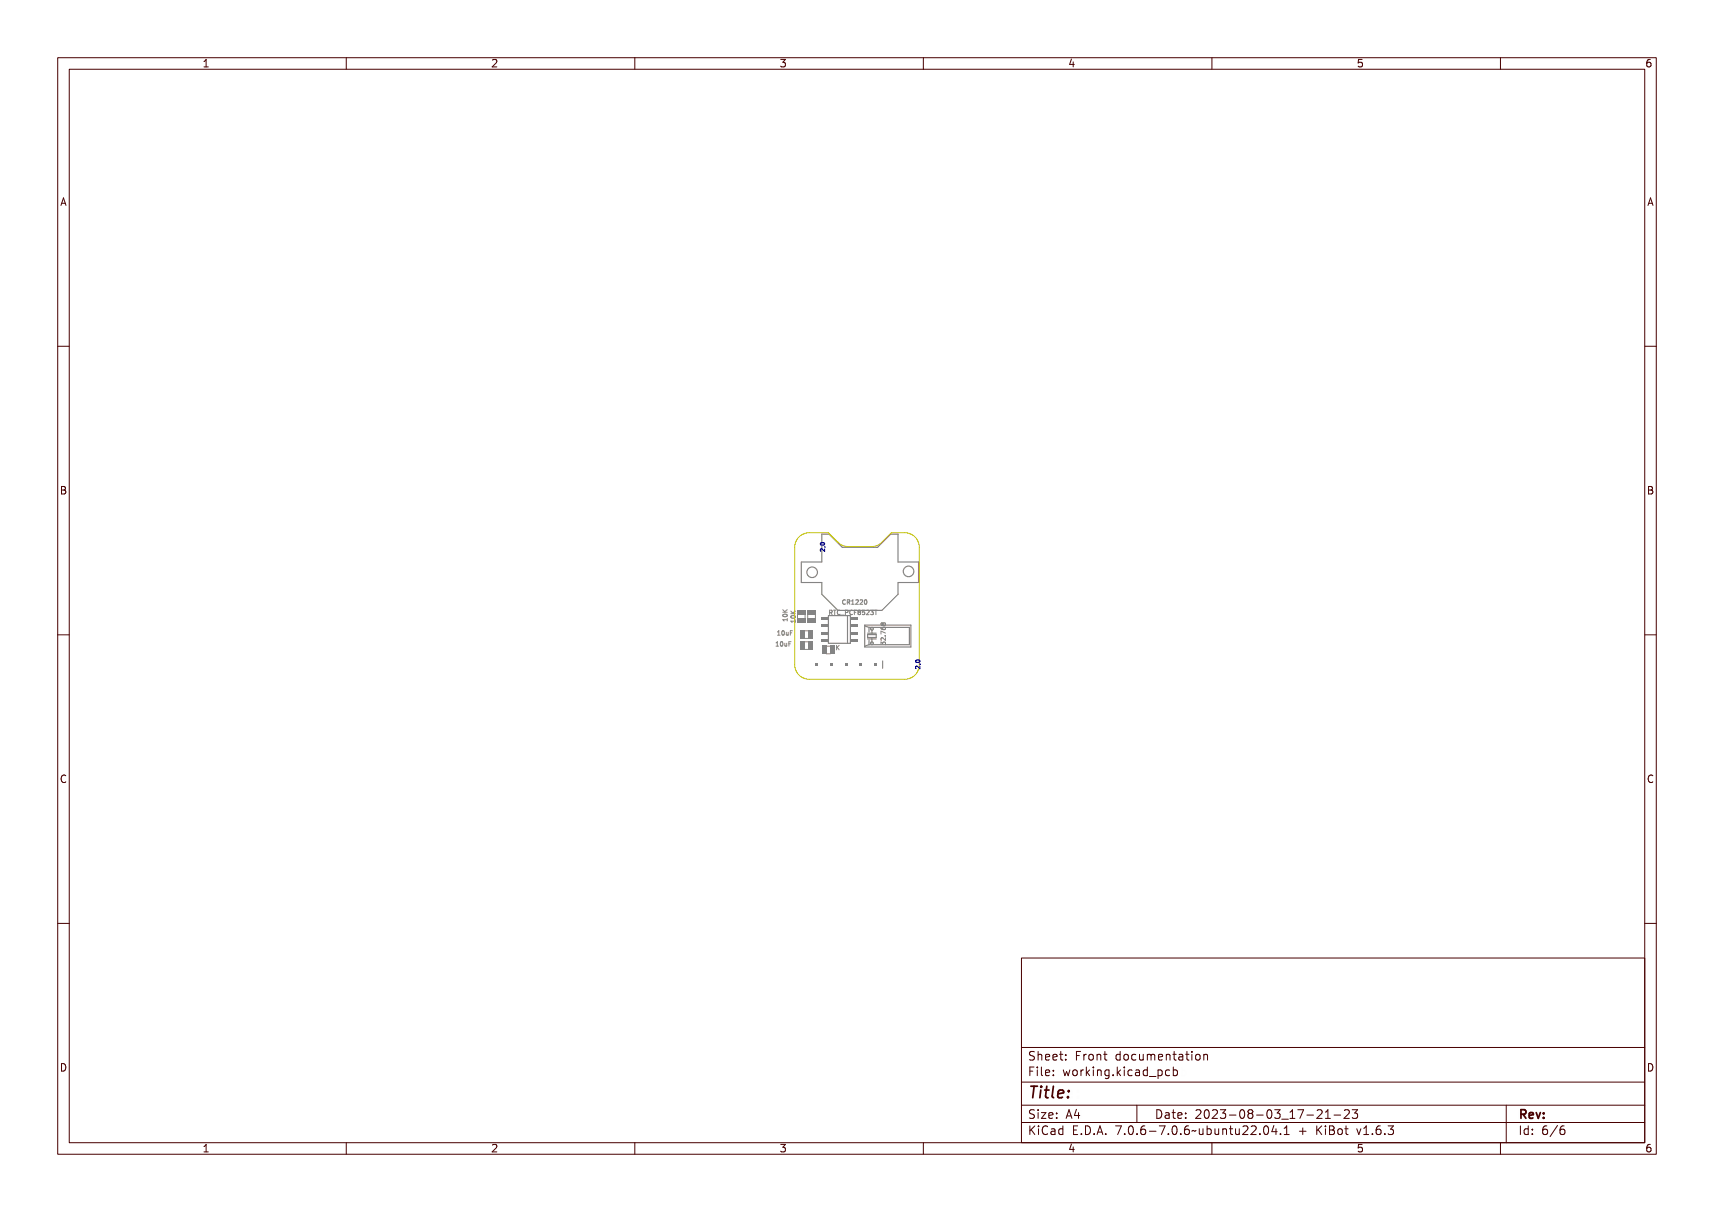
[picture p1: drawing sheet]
<svg xmlns="http://www.w3.org/2000/svg" width="297mm" height="210mm" viewBox="0 0 297 210" stroke-linecap="round" stroke-linejoin="round" font-family="sans-serif">
<g fill="none" stroke="#848484" stroke-width=".17">
<path d="M134.8 111.3l.3-.1v.7l.2 .1h-.5l.2-.1v-.6l-.2 .1zM135.1 109.4l.3-.1v.7l.1 .1h-.4l.2-.1v-.6l-.2 .1zM135.5 111.3v-.1a.37 .37 0 0 1 .4 .4 .37 .37 0 0 1-.4 .4l-.1-.2zM135.6 111.3a.31 .31 0 0 1 .2 .3 .31 .31 0 0 1-.2 .3zM135.7 107.4h.7v-.2v.4v-.1h-.6v.1h-.1zM135.7 105.9l.3 .3 .4-.3v.1l-.3 .3 .3 .1v.1h-.7v-.1h.3zM135.7 109.4l.1-.1a.37 .37 0 0 1 .3 .4 .37 .37 0 0 1-.3 .4l-.1-.2zM135.8 106.7l.4-.1 .2 .1a.37 .37 0 0 1-.3 .4 .37 .37 0 0 1-.4-.4zM135.8 106.8a.34 .34 0 0 1 .6 .1 .34 .34 0 0 1-.6-.1zM135.8 109.4a.31 .31 0 0 1 .2 .3 .31 .31 0 0 1-.2 .3zM136.1 111.4l.2 .5 .2-.5v.6l-.1-.1a.18 .18 0 0 1-.2 .1 .18 .18 0 0 1-.1-.2zM136.3 109.5h.1l.1 .5 .2-.5v.6l-.1-.1a.18 .18 0 0 1-.2 .1 .18 .18 0 0 1-.1-.2z"/>
<path d="M136.7 111.2h.4l-.3 .1v.2h.3l-.3 .1v.4h-.1zM136.9 109.3h.5l-.4 .1v.2h.4l-.4 .1v.4h-.1zM137.1 107.6h.7v-.1v.4v-.2h-.6v.2h-.1zM137.1 106.2l.3 .3 .4-.3v.1l-.3 .2 .3 .1v.1h-.7v-.1h.3zM137.2 106.9h.4l.2 .1a.37 .37 0 0 1-.3 .3 .37 .37 0 0 1-.4-.3zM137.2 107a.34 .34 0 0 1 .6 .2 .34 .34 0 0 1-.6-.2zM143.2 113.3h.7M143.2 112h.7M143.6 105.8h.2a.21 .21 0 0 1 .3 .1 .21 .21 0 0 1-.2 .3l.3 .3-.4-.3h-.1v.3h-.1zM143.7 105.9h.1a.14 .14 0 0 1 .2 .1 .14 .14 0 0 1-.2 .1h-.1zM144.2 105.8h.6l-.3 .1v.6h-.1v-.6zM144.9 105.9l.3-.1 .1 .1a.26 .26 0 0 0-.3 .3 .26 .26 0 0 0 .3 .2v.1a.38 .38 0 0 1-.5-.1 .38 .38 0 0 1 .1-.5z"/>
<path d="M145.4 106.7l.6 .1zM146 104.1l.3-.1 .1 .1a.26 .26 0 0 0-.4 .3 .26 .26 0 0 0 .4 .2v.1a.38 .38 0 0 1-.5-.1 .38 .38 0 0 1 .1-.5zM146.1 105.8h.3a.24 .24 0 0 1 .2 .3 .24 .24 0 0 1-.4 .1v.3h-.1zM146.2 105.9h.2a.14 .14 0 0 1 .1 .1 .14 .14 0 0 1-.1 .1h-.2zM146.5 104h.2a.21 .21 0 0 1 .3 .1 .21 .21 0 0 1-.2 .3l.3 .3-.4-.3h-.1v.3h-.1zM146.6 104.1h.1a.14 .14 0 0 1 .2 .1 .14 .14 0 0 1-.2 .1h-.1zM146.8 105.9l.3-.1 .1 .1a.26 .26 0 0 0-.4 .3 .26 .26 0 0 0 .4 .2v.1a.38 .38 0 0 1-.5-.1 .38 .38 0 0 1 .1-.5zM147.2 104h.3v.6l.1 .1h-.4l.2-.1v-.5h-.2zM147.4 105.8h.4l-.3 .1v.2h.3l-.3 .1v.3h-.1zM147.8 104a.29 .29 0 0 1 .4 .2 .29 .29 0 0 1-.2 .3l-.1 .1 .3 .1h-.4l.3-.5-.1-.1h-.2zM148.1 105.8a.21 .21 0 0 1 .3 0 .21 .21 0 0 1-.1 .3 .22 .22 0 0 1 .1 .4 .22 .22 0 0 1-.4 0 .22 .22 0 0 1 .1-.4l-.1-.1zM148.4 104h.1a.29 .29 0 0 1 .4 .2 .29 .29 0 0 1-.3 .3l-.1 .1 .4 .1h-.5l.4-.5-.1-.1h-.3z"/>
<path d="M148.6 105.8h.4l-.3 .1v.1a.25 .25 0 0 1 .3 .2 .25 .25 0 0 1-.1 .3 .25 .25 0 0 1-.3-.1 .2 .2 0 0 0 .3 .1 .2 .2 0 0 0 0-.3 .2 .2 0 0 0-.3 0zM149.1 104.1l.1-.1a.37 .37 0 0 1 .3 .4 .37 .37 0 0 1-.3 .3l-.2-.2zM149.2 104.1a.31 .31 0 0 1 .2 .3 .31 .31 0 0 1-.2 .2zM149.2 105.8h.1a.29 .29 0 0 1 .4 .2 .29 .29 0 0 1-.3 .3l-.1 .1 .4 .1h-.5l.4-.5-.1-.1h-.3zM149.9 104l.1-.1a.38 .38 0 0 1 .2 .4 .38 .38 0 0 1-.3 .4v-.1M149.9 105.8a.21 .21 0 0 1 .3 0 .21 .21 0 0 1 0 .3 .23 .23 0 0 1 0 .4 .23 .23 0 0 1-.4-.1l.1 .1a.18 .18 0 0 0 .3-.2 .17 .17 0 0 0-.2-.1v-.1a.16 .16 0 0 0 .2-.1 .16 .16 0 0 0-.1-.2 .16 .16 0 0 0-.2 .1zM150.4 105.8h.6l-.2 .1v.6h-.1v-.6zM151.6 105.7h.4M151.8 105.7v.8M152.7 109.4l.8 .3v.1l-.7-.2-.1 .3zM152.7 108.9h.1a.22 .22 0 0 0 0 .2 .22 .22 0 0 0 .3 .1 .25 .25 0 0 1 0-.4 .25 .25 0 0 1 .4 .2 .25 .25 0 0 1-.2 .3 .35 .35 0 0 1-.5 0 .35 .35 0 0 1-.1-.4zM152.7 108.3l.2-.1 .2 .1a.22 .22 0 0 1 .3 0 .22 .22 0 0 1 0 .3 .22 .22 0 0 1-.3-.1 .21 .21 0 0 1-.4 .1 .21 .21 0 0 1 0-.3z"/>
<path d="M152.7 111.4l.3-.1 .1 .2a.23 .23 0 0 1 .3-.1 .23 .23 0 0 1-.1 .4l.1-.1a.17 .17 0 0 0-.1-.3 .18 .18 0 0 0-.2 .3h-.1a.16 .16 0 0 0-.1-.2 .16 .16 0 0 0-.2 .1 .16 .16 0 0 0 .1 .2l-.1-.1zM152.7 110.8l.3-.1 .4 .4 .1-.4v.5l-.6-.4-.1 .1v.3h-.1zM153.3 110.2h.2v.2h-.2z"/>
<circle cx="135.6" cy="111.6" r=".07"/>
<circle cx="135.9" cy="109.7" r=".07"/>
<circle cx="136.1" cy="106.8" r=".07"/>
<circle cx="137.5" cy="107.1" r=".07"/>
<circle cx="148.2" cy="106" r=".13"/>
<circle cx="148.2" cy="106.3" r=".15"/>
<circle cx="149.3" cy="104.4" r=".07"/>
<circle cx="152.9" cy="108.4" r=".13"/>
<circle cx="153.2" cy="109" r=".17"/>
<circle cx="153.3" cy="108.4" r=".15"/>
</g>
<g fill="#848484">
<path d="M143.9 111.9h.7v1.4h-.7z" fill-rule="evenodd"/>
<path d="M142.4 111.9h.8v1.4h-.8z" fill-rule="evenodd"/>
</g>
<path d="M139.4 112.5h.7M139.4 111.2h.7" fill="none" stroke="#848484" stroke-width=".17"/>
<g fill="#848484">
<path d="M140.1 111.1h.7v1.5h-.7z" fill-rule="evenodd"/>
<path d="M138.6 111.1h.8v1.5h-.8z" fill-rule="evenodd"/>
</g>
<path d="M139.5 106.4v.8" fill="none" stroke="#848484" stroke-width=".17"/>
<g fill="#848484">
<path d="M138.1 105.7h1.5v.7h-1.5z" fill-rule="evenodd"/>
<path d="M138.1 107.1h1.5v.8h-1.5z" fill-rule="evenodd"/>
</g>
<g fill="none" stroke="#848484" stroke-width=".2">
<path d="M147.4 106.7v4.8h-3.8v-4.8h3.3v4.8M149.8 108.3h8v3.8h-8zM149.8 108.5l.8 .2M150.3 109.7h1.5M150.3 110h1.5v.5h-1.5zM150.3 110.7h1.5M150.6 111.7l-.8 .3M150.6 108.7v.8M150.6 111v.7M150.6 108.7h7v3h-7M151.1 109v.7M151.1 110.7v.8"/>
<circle cx="151.1" cy="109" r=".25"/>
<circle cx="151.1" cy="111.5" r=".25"/>
</g>
<g fill="#848484">
<path d="M142.4 110.7h1.1v.5h-1.1z" fill-rule="evenodd"/>
<path d="M147.5 110.7h1.1v.5h-1.1z" fill-rule="evenodd"/>
<path d="M142.4 109.5h1.1v.4h-1.1z" fill-rule="evenodd"/>
<path d="M147.5 109.5h1.1v.4h-1.1z" fill-rule="evenodd"/>
<path d="M142.4 108.2h1.1v.5h-1.1z" fill-rule="evenodd"/>
<path d="M147.5 108.2h1.1v.5h-1.1z" fill-rule="evenodd"/>
<path d="M142.4 106.9h1.1v.5h-1.1z" fill-rule="evenodd"/>
<path d="M147.5 106.9h1.1v.5h-1.1z" fill-rule="evenodd"/>
</g>
<g fill="none" stroke="#848484" stroke-width=".2">
<path d="M142.4 92.6h1.3l2.3 2.2h6.1l2.2-2.2h1.3v4.8h3.6v3.5h-3.6v2.1l-2.8 2.8h-7.6l-2.8-2.8v-2.1h-3.6v-3.5h3.6z"/>
<circle cx="140.7" cy="99.2" r=".92"/>
<circle cx="157.4" cy="99" r=".92"/>
</g>
<path d="M139.4 110.6h.7M139.4 109.3h.7" fill="none" stroke="#848484" stroke-width=".17"/>
<g fill="#848484">
<path d="M140.1 109.2h.7v1.5h-.7z" fill-rule="evenodd"/>
<path d="M138.6 109.2h.8v1.5h-.8z" fill-rule="evenodd"/>
</g>
<path d="M140 106.4v.8M141.3 106.4v.7" fill="none" stroke="#848484" stroke-width=".17"/>
<g fill="#848484">
<path d="M139.9 107.1h1.5v.8h-1.5z" fill-rule="evenodd"/>
<path d="M139.9 105.7h1.5v.7h-1.5z" fill-rule="evenodd"/>
</g>
<path d="M152.9 114.5v1.3" fill="none" stroke="#848484" stroke-width=".2"/>
<g fill="#848484">
<path d="M151.4 114.9h.5v.5h-.5z" fill-rule="evenodd"/>
<path d="M148.9 114.9h.5v.5h-.5z" fill-rule="evenodd"/>
<path d="M146.3 114.9h.6v.5h-.6z" fill-rule="evenodd"/>
<path d="M143.8 114.9h.5v.5h-.5z" fill-rule="evenodd"/>
<path d="M141.3 114.9h.5v.5h-.5z" fill-rule="evenodd"/>
</g>
<path d="M138.7 92.9l1-.5 .5-.1h3.3l2 1.9 .7 .4 .8 .1h4l.8-.1 .7-.4 2-1.9h2.3a2.54 2.54 0 0 1 2.5 2.5v20.4a2.54 2.54 0 0 1-2.5 2.5h-16.6a2.54 2.54 0 0 1-2.5-2.5v-20.4a2.54 2.54 0 0 1 1-1.9z" fill="none" stroke="#c2c200" stroke-width=".17"/>
<g fill="none" stroke="#000084" stroke-width=".17">
<path d="M142.2 94.1a.37 .37 0 0 1 .4-.1 .37 .37 0 0 1 .3 .4 .36 .36 0 0 1-.5 .1 .36 .36 0 0 1-.2-.4zM142.3 95.3l.2-.1 .4 .3 .1-.3v.4l-.5-.3-.2 .1 .1 .2h-.1zM142.3 94h.5l.2 .1a.35 .35 0 0 1-.4 .3 .35 .35 0 0 1-.3-.3zM142.3 94.2a.27 .27 0 0 1 .4-.2 .27 .27 0 0 1 .1 .3h-.4zM142.8 94.7l.3 .2h-.3zM142.9 94.7l.1 .1M142.9 95.1v.5l-.5-.5-.3 .1 .1 .3M158.7 114.5a.36 .36 0 0 1 .4-.2 .36 .36 0 0 1 .3 .4 .36 .36 0 0 1-.5 .1 .36 .36 0 0 1-.2-.3zM158.8 115.6l.3-.1 .3 .4 .1-.4v.5l-.5-.4-.2 .1 .1 .3h-.1zM158.9 114.4l.4-.1 .2 .1a.35 .35 0 0 1-.4 .4 .35 .35 0 0 1-.3-.4zM158.9 114.5a.27 .27 0 0 1 .3-.1 .27 .27 0 0 1 .2 .2h-.5zM159.3 115.1l.3 .1h-.3z"/>
<path d="M159.4 115.1h.1M159.4 115.4v.5l-.5-.5-.2 .2v.2"/>
<circle cx="142.6" cy="94.2" r=".06"/>
<circle cx="159.1" cy="114.5" r=".06"/>
</g>
<g fill="none" stroke="#480000" stroke-width=".17">
<path d="M10 10h277v190h-277zM12 12h273v186h-273zM60 10v2M110 10v2M160 10v2M210 10v2M260 10v2M10 60h2M285 60h2M10 110h2M285 110h2M10 160h2"/>
<path d="M285 160h2M177 166h108v32h-108zM60 198v2M110 198v2M160 198v2M177 181.5h108M177 187.5h108M177 191.5h108M177 194.5h108M178.1 195.2h.2v.6l.6-.6h.3l-.6 .6 .6 .8h-.2l-.5-.7-.2 .2v.5h-.2zM178.2 185h.9v.2h-.7v.4h.6v.2h-.6v.7h-.2zM178.3 182.4l.5-.1h.2v.2a.31 .31 0 0 0-.5-.1 .31 .31 0 0 0 0 .5 .5 .5 0 0 1 .6 .6 .5 .5 0 0 1-.8 .2l-.1-.2a.34 .34 0 0 0 .4 .1 .34 .34 0 0 0 .1-.5 .47 .47 0 0 1-.5-.2 .47 .47 0 0 1 .1-.5z"/>
<path d="M178.3 192.5l.5-.1h.2v.2a.31 .31 0 0 0-.5-.1 .31 .31 0 0 0 0 .5 .5 .5 0 0 1 .6 .6 .5 .5 0 0 1-.8 .2l-.1-.2a.34 .34 0 0 0 .4 .1 .34 .34 0 0 0 .1-.5 .47 .47 0 0 1-.5-.2 .47 .47 0 0 1 .1-.5zM179.4 182.2h.2v.6a.35 .35 0 0 1 .4-.1 .35 .35 0 0 1 .2 .4v.6h-.2v-.8h-.4v.8h-.2zM179.5 185.4h.4v.9h.4v.2h-.9v-.2h.3v-.8h-.2zM179.5 192.8h.4v.9h.4v.1h-.9v-.1h.3v-.8h-.2zM179.5 195.6h.4v.9h.4v.1h-.9v-.1h.3v-.8h-.2zM179.7 184.9h.2v.3h-.2zM179.7 192.3h.2v.3h-.2zM179.7 195.1h.2v.3h-.2zM180.6 184.9h.4v1.3l.4 .1v.2l-.5-.2v-1.2h-.3zM180.6 192.8h.8v.1l-.6 .8h.6v.1h-.8v-.1l.6-.8h-.6zM180.7 182.8a.49 .49 0 0 1 .6-.1 .49 .49 0 0 1 .2 .5h-.8a.42 .42 0 0 0 .3 .4 .42 .42 0 0 0 .4-.1v.2a.6 .6 0 0 1-.8-.1 .6 .6 0 0 1 .1-.8zM180.7 195.4l.5-.2h.3v.2a.43 .43 0 0 0-.6 0 .43 .43 0 0 0-.2 .5 .43 .43 0 0 0 .2 .5 .43 .43 0 0 0 .6 0v.2a.66 .66 0 0 1-.8-.1 .66 .66 0 0 1-.1-.8z"/>
<path d="M180.8 182.9l.4-.1 .1 .3h-.6zM181.8 195.6h.2a.45 .45 0 0 1 .5 0 .45 .45 0 0 1 .1 .4v.6h-.1v-.1a.38 .38 0 0 1-.5 .2 .38 .38 0 0 1-.2-.5 .38 .38 0 0 1 .4-.2h.3a.35 .35 0 0 0-.3-.4 .35 .35 0 0 0-.4 .2zM181.9 182.8a.49 .49 0 0 1 .6-.1 .49 .49 0 0 1 .2 .5h-.8a.42 .42 0 0 0 .3 .4 .42 .42 0 0 0 .5-.1v.2a.6 .6 0 0 1-.9-.1 .6 .6 0 0 1 .1-.8zM181.9 185.5a.49 .49 0 0 1 .6-.1 .49 .49 0 0 1 .2 .5h-.8a.42 .42 0 0 0 .3 .4 .42 .42 0 0 0 .5-.1v.2a.6 .6 0 0 1-.9-.1 .6 .6 0 0 1 .1-.8zM181.9 192.9a.49 .49 0 0 1 .6-.1 .49 .49 0 0 1 .2 .5h-.8a.42 .42 0 0 0 .3 .4 .42 .42 0 0 0 .5-.1v.2a.6 .6 0 0 1-.9-.1 .6 .6 0 0 1 .1-.8zM182 196.2l.5-.1a.31 .31 0 0 1-.2 .4 .31 .31 0 0 1-.4-.1zM182 182.9l.4-.1 .1 .3h-.6zM182 185.6l.4-.1 .1 .3h-.6zM182 193l.4-.1 .1 .3h-.6zM183 195.7l.4-.2 .2 .2v-.6h.2v1.5h-.2v-.1a.42 .42 0 0 1-.5 .1 .42 .42 0 0 1-.2-.5zM183.2 195.8l.1-.1a.4 .4 0 0 1 .3 .4 .4 .4 0 0 1-.3 .4l-.2-.2zM183.2 182.3h.2v.4h.4v.1h-.4l.1 .8h.3v.1h-.2a.3 .3 0 0 1-.4-.3v-.6h-.3v-.1h.3z"/>
<path d="M183.3 185.4h.2v.3h-.2zM183.3 186.2h.2v.3h-.2zM183.3 192.8h.2v.3h-.2zM183.3 193.6h.2v.2h-.2zM184.5 182.7h.2v.3h-.2zM184.5 183.5h.2v.2h-.2zM185.2 185.4h.2l.2 .8 .1-.5h.2l.2 .5 .1-.8h.2l-.2 1.1h-.2l-.2-.7-.2 .7h-.1zM185.4 195.2h.9v.2h-.7v.4h.6v.2h-.6v.5h.7v.1h-.9zM185.7 192.4h.2l.5 1.4h-.2l-.1-.3h-.5l-.1 .3h-.2zM185.8 192.6l.2 .7h-.4zM186.6 182.3h.9v.2h-.7v.4h.6v.2h-.6v.6h-.2zM186.7 185.5a.52 .52 0 0 1 .8 .4 .52 .52 0 0 1-.8 .4l-.1-.4z"/>
<path d="M186.8 185.6l.1-.1a.39 .39 0 0 1 .4 .4 .39 .39 0 0 1-.4 .4l-.1-.2zM186.9 196.4h.2v.2h-.2zM187.1 192.4h.2v.9h.2v.2h-.2v.3h-.2v-.3h-.6v-.2zM187.1 192.6v.7h-.4zM187.8 195.2a.76 .76 0 0 1 .9 .7 .76 .76 0 0 1-.9 .7zM188 195.4a.57 .57 0 0 1 .5 .5 .57 .57 0 0 1-.5 .6zM188 182.7h.2v.2a.3 .3 0 0 1 .3-.3 .3 .3 0 0 1 .3 .3 .37 .37 0 0 0-.5-.1 .37 .37 0 0 0-.1 .4v.5h-.2zM188 185.4h.2v.2a.3 .3 0 0 1 .3-.3 .3 .3 0 0 1 .3 .3 .37 .37 0 0 0-.5-.1 .37 .37 0 0 0-.1 .4v.6h-.2zM189.1 184.9h.1v.9l.5-.4h.2l-.4 .4 .5 .7h-.2l-.4-.6-.2 .1v.5h-.1zM189.1 182.8a.52 .52 0 0 1 .8 .4 .52 .52 0 0 1-.8 .4l-.1-.4zM189.2 182.9l.1-.1a.39 .39 0 0 1 .4 .4 .39 .39 0 0 1-.4 .4l-.1-.2zM189.3 196.4h.3v.2h-.3z"/>
<path d="M190.2 182.7h.2v.1a.35 .35 0 0 1 .4-.1 .35 .35 0 0 1 .3 .4v.6h-.2l-.1-.8h-.3l-.1 .8h-.2zM190.3 185.4h.4v.9h.4v.2h-.9v-.2h.4v-.8h-.3zM190.5 195.2h.3l.4 1.4h-.2l-.1-.3h-.5l-.1 .3h-.2zM190.6 184.9h.1v.3h-.1zM190.6 195.4l.2 .7h-.4zM191.4 185.4h.2v.1a.35 .35 0 0 1 .4-.1 .35 .35 0 0 1 .3 .4v.7h-.2l-.1-.9h-.3l-.1 .9h-.2zM191.7 182.3h.1v.4h.4v.1h-.4l.1 .8h.3v.1h-.2a.3 .3 0 0 1-.3-.3v-.6h-.3v-.1h.3zM191.7 196.4h.3v.2h-.3zM192.7 185.5l.3-.2 .3 .2v-.1h.2v1a.53 .53 0 0 1-.8 .4v-.2a.36 .36 0 0 0 .4 .1 .36 .36 0 0 0 .2-.4l-.1 .1a.53 .53 0 0 1-.7-.3 .53 .53 0 0 1 .2-.6zM192.8 185.6l.1-.1a.39 .39 0 0 1 .4 .4 .39 .39 0 0 1-.4 .4l-.1-.2zM193.8 195.2h.9l-.5 1.4h-.2l.5-1.2h-.7zM193.9 182.8l.3-.2 .3 .2v-.6h.2v1.5h-.2v-.1a.42 .42 0 0 1-.6 .1 .42 .42 0 0 1-.1-.5z"/>
<path d="M194.1 182.8a.4 .4 0 0 1 .4 .4 .4 .4 0 0 1-.4 .4l-.2-.4zM194.1 186.2h.3v.3h-.3zM195.1 184.9h.2v.9l.4-.4h.3l-.5 .4 .5 .7h-.2l-.4-.6-.1 .1v.5h-.2zM195.1 182.8a.52 .52 0 0 1 .8 .4 .52 .52 0 0 1-.8 .4l-.1-.4zM195.2 182.9l.1-.1a.39 .39 0 0 1 .4 .4 .39 .39 0 0 1-.4 .4l-.1-.2zM195.3 196.4h.3v.2h-.3zM196.3 185.4h.5v.9h.3v.2h-.9v-.2h.4v-.8h-.3zM196.3 195.4a.5 .5 0 0 1 .7-.1 .5 .5 0 0 1 .1 .6 .52 .52 0 0 1-.4 .8 .52 .52 0 0 1-.5-.8zM196.4 182.8a.39 .39 0 0 1 .4-.2 .39 .39 0 0 1 .3 .3 .4 .4 0 0 0-.6 0 .4 .4 0 0 0 0 .6 .4 .4 0 0 0 .6 0 .41 .41 0 0 1-.4 .3 .41 .41 0 0 1-.4-.3v-.5zM196.5 195.4a.57 .57 0 0 1 .4 .9l-.3 .2a.86 .86 0 0 1-.1-1.1zM196.6 184.9h.2v.3h-.2zM197 191.5v3"/>
<path d="M197.4 182.7h.2v.8l.2 .1 .3-.2v-.7h.2v1h-.2v-.1a.35 .35 0 0 1-.4 .2 .35 .35 0 0 1-.3-.5zM197.6 185.5a.39 .39 0 0 1 .4-.2 .39 .39 0 0 1 .3 .3 .4 .4 0 0 0-.6 0 .4 .4 0 0 0 0 .6 .4 .4 0 0 0 .6 0 .41 .41 0 0 1-.4 .3 .41 .41 0 0 1-.4-.3v-.5zM197.7 196.4h.3v.2h-.3zM198.6 182.7h.1l.2-.1a.22 .22 0 0 0 .2 .2 .22 .22 0 0 0 .2-.2l.2 .3 .1 .8h-.2v-.8l-.1-.1-.2 .1v.8h-.1v-.8l-.2-.1-.1 .1v.8h-.1zM198.7 185.4h.1a.45 .45 0 0 1 .5 0 .45 .45 0 0 1 .2 .4v.7h-.2v-.2a.38 .38 0 0 1-.5 .2 .38 .38 0 0 1-.2-.5 .38 .38 0 0 1 .5-.2h.2a.35 .35 0 0 0-.3-.4 .35 .35 0 0 0-.3 .2zM198.7 195.4l.5-.2h.2v.2a.43 .43 0 0 0-.5 0 .43 .43 0 0 0-.1 .5 .48 .48 0 0 1 .7 0 .48 .48 0 0 1-.1 .7 .48 .48 0 0 1-.7-.1l-.1-.6zM198.8 186l.5-.1a.31 .31 0 0 1-.1 .4 .31 .31 0 0 1-.4-.1zM198.9 195.9a.29 .29 0 0 1 .4 .1 .29 .29 0 0 1-.1 .4 .29 .29 0 0 1-.4-.1zM199.9 185.5l.3-.2 .3 .2v-.6h.2v1.6h-.2v-.2a.42 .42 0 0 1-.5 .1 .42 .42 0 0 1-.2-.5zM199.9 182.8a.49 .49 0 0 1 .6-.1 .49 .49 0 0 1 .2 .5h-.7a.42 .42 0 0 0 .2 .4 .42 .42 0 0 0 .5-.1v.2a.6 .6 0 0 1-.8-.1 .6 .6 0 0 1 0-.8zM200 196h.5v.2h-.5zM200 185.6l.1-.1a.39 .39 0 0 1 .4 .4 .39 .39 0 0 1-.4 .4l-.1-.2z"/>
<path d="M200.1 182.9l.3-.1 .2 .3h-.6zM200.1 192.4a.76 .76 0 0 1 1 .7 .76 .76 0 0 1-1 .7zM200.3 192.6a.57 .57 0 0 1 .6 .5 .57 .57 0 0 1-.6 .6zM200.9 186.8l1.2 .1zM201 195.2h.9l-.5 1.4h-.2l.5-1.2h-.7zM201.1 182.7h.1v.1a.35 .35 0 0 1 .5-.1 .35 .35 0 0 1 .2 .4v.6h-.2v-.8h-.4l-.1 .8h-.1zM201.4 192.8h.2a.45 .45 0 0 1 .5 0 .45 .45 0 0 1 .1 .4v.6h-.1v-.1a.38 .38 0 0 1-.5 .2 .38 .38 0 0 1-.2-.5 .38 .38 0 0 1 .4-.2h.3a.35 .35 0 0 0-.3-.4 .35 .35 0 0 0-.4 .2zM201.6 193.4l.5-.1a.31 .31 0 0 1-.2 .4 .31 .31 0 0 1-.4-.1zM202.2 185.4h.2v.1a.46 .46 0 0 1 .6 0 .46 .46 0 0 1 .1 .6 .39 .39 0 0 1-.2 .4 .39 .39 0 0 1-.5-.2v.6h-.2zM202.5 182.3h.2v.4h.4v.1h-.4v.8h.4v.1h-.2a.3 .3 0 0 1-.4-.3v-.6h-.3v-.1h.3zM202.5 185.6l.1-.1a.4 .4 0 0 1 .4 .4 .4 .4 0 0 1-.4 .4l-.2-.2zM202.5 196.4h.3v.2h-.3z"/>
<path d="M202.8 192.4h.2v.4h.4v.1h-.4l.1 .8h.3v.1h-.2a.3 .3 0 0 1-.4-.3v-.6h-.3v-.1h.3zM203.5 182.7h.2a.45 .45 0 0 1 .4 0 .45 .45 0 0 1 .2 .4v.6h-.2v-.1a.38 .38 0 0 1-.5 .2 .38 .38 0 0 1-.2-.5 .38 .38 0 0 1 .5-.2h.2a.35 .35 0 0 0-.2-.4 .35 .35 0 0 0-.4 .2zM203.5 195.4a.5 .5 0 0 1 .7-.1 .5 .5 0 0 1 .1 .6 .52 .52 0 0 1-.4 .8 .52 .52 0 0 1-.5-.8zM203.6 185.5a.39 .39 0 0 1 .4-.2 .39 .39 0 0 1 .3 .3 .4 .4 0 0 0-.5 0 .4 .4 0 0 0 0 .6 .4 .4 0 0 0 .5 0 .41 .41 0 0 1-.4 .3 .41 .41 0 0 1-.4-.3v-.5zM203.7 183.3l.4-.1a.31 .31 0 0 1-.1 .4 .31 .31 0 0 1-.4-.1zM203.7 195.4a.57 .57 0 0 1 .4 .9l-.2 .2a.86 .86 0 0 1-.2-1.1zM203.9 192.9a.49 .49 0 0 1 .6-.1 .49 .49 0 0 1 .2 .5h-.8a.42 .42 0 0 0 .3 .4 .42 .42 0 0 0 .5-.1v.2a.6 .6 0 0 1-.9-.1 .6 .6 0 0 1 .1-.8zM204 193l.4-.1 .1 .3h-.6zM204.7 184.9h.1v.6a.45 .45 0 0 1 .7 0 .45 .45 0 0 1 0 .6 .39 .39 0 0 1-.2 .4 .39 .39 0 0 1-.5-.2v.2h-.1zM204.9 182.3h.2v.4h.4v.1h-.4v.8h.4v.1h-.2a.3 .3 0 0 1-.4-.3v-.6h-.3v-.1h.3zM204.9 185.6l.1-.1a.39 .39 0 0 1 .4 .4 .39 .39 0 0 1-.4 .4l-.1-.2zM204.9 196.4h.3v.2h-.3z"/>
<path d="M205.3 192.8h.2v.3h-.2zM205.3 193.6h.2v.2h-.2zM205.9 182.7h.5v.9h.3v.1h-.9v-.1h.4v-.8h-.3zM205.9 195.4l.5-.2h.2v.2a.43 .43 0 0 0-.5 0 .43 .43 0 0 0-.1 .5 .48 .48 0 0 1 .7 0 .48 .48 0 0 1-.1 .7 .48 .48 0 0 1-.7-.1l-.1-.6zM206.1 195.9a.29 .29 0 0 1 .4 .1 .29 .29 0 0 1-.1 .4 .29 .29 0 0 1-.4-.1zM206.2 182.2h.2v.3h-.2zM207 196l.3-.1 .5 .1 .2-.1a.38 .38 0 0 1-.7 .2l-.3 .1zM207.1 182.8a.52 .52 0 0 1 .8 .4 .52 .52 0 0 1-.8 .4l-.1-.4zM207.3 182.9l.1-.1a.39 .39 0 0 1 .4 .4 .39 .39 0 0 1-.4 .4l-.2-.2zM207.4 192.5a.53 .53 0 0 1 .8 .1 .53 .53 0 0 1-.3 .7l-.3 .4h.7v.1h-.9v-.1l.3-.4a.49 .49 0 0 0 .2-.7l-.5 .1zM208.3 182.7h.1v.1a.35 .35 0 0 1 .5-.1 .35 .35 0 0 1 .2 .4v.6h-.2v-.8h-.4l-.1 .8h-.1zM208.3 195.6h.1l.1 .8 .2 .1 .2-.2v-.7h.2v1h-.2v-.1a.35 .35 0 0 1-.4 .2 .35 .35 0 0 1-.2-.5z"/>
<path d="M208.7 192.6a.5 .5 0 0 1 .6-.1 .5 .5 0 0 1 .2 .6 .52 .52 0 0 1-.5 .8 .52 .52 0 0 1-.4-.8zM208.9 192.6a.57 .57 0 0 1 .4 .9l-.3 .2a.86 .86 0 0 1-.1-1.1zM209.5 195.1h.2v.6a.45 .45 0 0 1 .6-.1 .45 .45 0 0 1 .1 .7 .39 .39 0 0 1-.3 .4 .39 .39 0 0 1-.4-.2v.1h-.2zM209.7 195.8l.1-.1a.4 .4 0 0 1 .4 .4 .4 .4 0 0 1-.4 .4l-.1-.2zM209.8 192.5a.53 .53 0 0 1 .8 .1 .53 .53 0 0 1-.3 .7l-.3 .4h.7v.1h-.9v-.1l.3-.4a.49 .49 0 0 0 .2-.7l-.5 .1zM210 198v2M210.7 195.6h.2v.8l.2 .1 .2-.2v-.7h.2v1h-.2v-.1a.35 .35 0 0 1-.4 .2 .35 .35 0 0 1-.2-.5zM211 192.4a.46 .46 0 0 1 .6 0 .46 .46 0 0 1 .1 .6l-.1 .1a.45 .45 0 0 1 .2 .6 .45 .45 0 0 1-.6 .2l-.2-.1v-.2a.35 .35 0 0 0 .5 .1 .35 .35 0 0 0 0-.5h-.3v-.2a.28 .28 0 0 0 .4-.1 .28 .28 0 0 0 0-.3 .28 .28 0 0 0-.4 0h-.2zM211.9 195.6h.2v.1a.35 .35 0 0 1 .4-.1 .35 .35 0 0 1 .2 .4v.6h-.2v-.8h-.4v.8h-.2zM212.4 193.2h.5v.2h-.5zM213.3 195.2h.2v.4h.4v.1h-.4v.8h.4v.1h-.2a.3 .3 0 0 1-.4-.3v-.6h-.3v-.1h.3zM213.5 192.6a.5 .5 0 0 1 .6-.1 .5 .5 0 0 1 .2 .6 .52 .52 0 0 1-.5 .8 .52 .52 0 0 1-.4-.8z"/>
<path d="M213.7 192.6a.57 .57 0 0 1 .4 .9l-.3 .2a.86 .86 0 0 1-.1-1.1zM214.3 195.6h.2v.8l.2 .1 .2-.2v-.7h.2v1h-.2v-.1a.35 .35 0 0 1-.4 .2 .35 .35 0 0 1-.2-.5zM214.7 192.5a.41 .41 0 0 1 .7-.1 .41 .41 0 0 1-.2 .7 .42 .42 0 0 1 .2 .6 .42 .42 0 0 1-.7 0 .42 .42 0 0 1 .2-.6l-.3-.2zM215.5 195.3a.53 .53 0 0 1 .8 .1 .53 .53 0 0 1-.3 .7l-.3 .4h.6v.1h-.9v-.1l.4-.4a.49 .49 0 0 0 .2-.8l-.5 .2zM216 193.2h.5v.2h-.5zM216.7 195.3a.53 .53 0 0 1 .8 .1 .53 .53 0 0 1-.3 .7l-.3 .4h.6v.1h-.9v-.1l.4-.4a.49 .49 0 0 0 .2-.8l-.5 .2zM217.1 192.6a.5 .5 0 0 1 .7-.1 .5 .5 0 0 1 .1 .6 .52 .52 0 0 1-.5 .8 .52 .52 0 0 1-.4-.8zM217.3 192.6a.57 .57 0 0 1 .4 .9l-.3 .2a.86 .86 0 0 1-.1-1.1zM218.2 196.4h.2v.2h-.2zM218.2 192.4a.46 .46 0 0 1 .6 0 .46 .46 0 0 1 .1 .6l-.1 .1a.45 .45 0 0 1 .2 .6 .45 .45 0 0 1-.6 .2l-.2-.1v-.2a.35 .35 0 0 0 .5 .1 .35 .35 0 0 0 0-.5h-.3v-.2a.28 .28 0 0 0 .4-.1 .28 .28 0 0 0 0-.3 .28 .28 0 0 0-.4 0h-.2zM219.2 195.4a.5 .5 0 0 1 .6-.1 .5 .5 0 0 1 .2 .6 .52 .52 0 0 1-.5 .8 .52 .52 0 0 1-.5-.8zM219.2 194.2l1.3 .1z"/>
<path d="M219.4 195.4a.57 .57 0 0 1 .3 .9l-.2 .2a.86 .86 0 0 1-.1-1.1zM220.7 192.5l.5-.1v1.3h.3v.1h-.8v-.1h.3v-1.1h-.3zM220.8 195.2h.2v.9h.2v.2h-.2v.3h-.2v-.3h-.6v-.2zM220.8 195.4v.7h-.4zM221.8 196.4h.2v.2h-.2zM221.8 192.4h.9l-.5 1.4h-.2l.5-1.2h-.7zM222.8 195.3l.5-.1v1.3h.3v.1h-.8v-.1h.3v-1.1h-.3zM223.2 193.2h.5v.2h-.5zM224.2 192.5a.53 .53 0 0 1 .8 .1 .53 .53 0 0 1-.3 .7l-.3 .4h.7v.1h-.9v-.1l.3-.4a.49 .49 0 0 0 .2-.7l-.5 .1zM225.4 195.5h.2v.4h.4v.2h-.4v.4h-.2v-.4h-.4v-.2h.4zM225.5 192.5l.5-.1v1.3h.3v.1h-.8v-.1h.3v-1.1h-.3zM226.8 193.2h.5v.2h-.5z"/>
<path d="M227.5 195.2h.2v.6l.6-.6h.2l-.6 .6 .6 .8h-.2l-.5-.7-.1 .2v.5h-.2zM227.8 192.5a.53 .53 0 0 1 .8 .1 .53 .53 0 0 1-.2 .7l-.4 .4h.7v.1h-.9v-.1l.3-.4a.49 .49 0 0 0 .2-.7l-.5 .1zM228.8 195.6h.4v.9h.4v.1h-.9v-.1h.4v-.8h-.3zM229.1 192.4a.46 .46 0 0 1 .6 0 .46 .46 0 0 1 0 .6l-.1 .1a.45 .45 0 0 1 .3 .6 .45 .45 0 0 1-.7 .2l-.2-.1v-.2a.35 .35 0 0 0 .5 .1 .35 .35 0 0 0 0-.5h-.2v-.2a.28 .28 0 0 0 .3-.1 .28 .28 0 0 0 0-.3 .28 .28 0 0 0-.4 0h-.1zM229.1 195.1h.1v.3h-.1zM229.9 195.2h.4a.35 .35 0 0 1 .5 .2 .35 .35 0 0 1-.3 .5 .41 .41 0 0 1 .3 .5 .41 .41 0 0 1-.5 .2h-.4zM230.1 196h.2a.27 .27 0 0 1 .3 .2 .27 .27 0 0 1-.3 .3h-.2zM230.1 195.4h.2a.23 .23 0 0 1 .3 .2 .23 .23 0 0 1-.3 .2h-.2zM231.2 193.2h1.1M231.2 195.7a.52 .52 0 0 1 .8 .4 .52 .52 0 0 1-.8 .4l-.1-.4zM231.3 195.8l.1-.1a.39 .39 0 0 1 .4 .4 .39 .39 0 0 1-.4 .4l-.1-.2zM232.6 195.2h.1v.4h.4v.1h-.4l.1 .8h.3v.1h-.2a.3 .3 0 0 1-.3-.3v-.6h-.3v-.1h.3z"/>
<path d="M233 192.4l.2-.1h.3l.2 .1 .1 .3-.1 .2-.8 .9h.9M234.3 192.3h.9l-.5 .6 .5 .1v.6l-.2 .2h-.5l-.2-.2M234.6 195.6h.2l.3 .9 .4-.9h.2l-.4 1h-.3zM236 195.3l.5-.1v1.3h.3v.1h-.8v-.1h.3v-1.1h-.3zM237.4 196.4h.3v.2h-.3zM238.4 195.4l.5-.2h.2v.2a.43 .43 0 0 0-.5 0 .43 .43 0 0 0-.1 .5 .48 .48 0 0 1 .7 0 .48 .48 0 0 1-.1 .7 .48 .48 0 0 1-.7-.1l-.1-.6zM238.6 195.9a.29 .29 0 0 1 .4 .1 .29 .29 0 0 1-.1 .4 .29 .29 0 0 1-.4-.1zM239.8 196.4h.3v.2h-.3zM240.7 195.2a.46 .46 0 0 1 .6 0 .46 .46 0 0 1 .1 .6l-.1 .1a.45 .45 0 0 1 .2 .6 .45 .45 0 0 1-.6 .2l-.2-.1v-.2a.35 .35 0 0 0 .5 .1 .35 .35 0 0 0 0-.5l-.3-.1v-.1a.28 .28 0 0 0 .4-.1 .28 .28 0 0 0 0-.3 .28 .28 0 0 0-.4 0h-.2zM260 198v2M261 191.5v6.5M263.2 195.2h.8v.2h-.3v1.1h.3v.1h-.8v-.1h.3v-1.1h-.3z"/>
<path d="M264.4 195.7l.3-.2 .3 .2v-.6h.2v1.5h-.2v-.1a.42 .42 0 0 1-.5 .1 .42 .42 0 0 1-.2-.5zM264.6 195.8l.1-.1a.4 .4 0 0 1 .3 .4 .4 .4 0 0 1-.3 .4l-.2-.2zM265.9 195.6h.2v.3h-.2zM265.9 196.4h.2v.2h-.2zM268.1 195.4l.5-.2h.2v.2a.43 .43 0 0 0-.5 0 .43 .43 0 0 0-.2 .5 .48 .48 0 0 1 .7 0 .48 .48 0 0 1-.1 .7 .48 .48 0 0 1-.6-.1l-.2-.6zM268.2 195.9a.29 .29 0 0 1 .4 .1 .29 .29 0 0 1 0 .4 .29 .29 0 0 1-.4-.1zM269.9 195.2h.2l-.8 1.6h-.2zM270.5 195.4l.5-.2h.2v.2a.43 .43 0 0 0-.5 0 .43 .43 0 0 0-.2 .5 .48 .48 0 0 1 .7 0 .48 .48 0 0 1 0 .7 .48 .48 0 0 1-.7-.1l-.1-.6zM270.6 195.9a.29 .29 0 0 1 .4 .1 .29 .29 0 0 1 0 .4 .29 .29 0 0 1-.4-.1z"/>
<circle cx="196.7" cy="195.9" r=".13"/>
<circle cx="203.9" cy="195.9" r=".13"/>
<circle cx="209" cy="193.1" r=".13"/>
<circle cx="213.8" cy="193.1" r=".13"/>
<circle cx="215" cy="193.4" r=".29"/>
<circle cx="215" cy="192.8" r=".25"/>
<circle cx="217.4" cy="193.1" r=".13"/>
<circle cx="219.5" cy="195.9" r=".13"/>
</g>
<g fill="none" stroke="#480000" stroke-width=".3">
<path d="M178.1 188.4h1.4v.2h-.6v1.7h-.2v-1.7h-.6zM179.9 188.8h.7v1.3h.4v.2h-1.2v-.2h.5v-1.1h-.4zM180.3 188.3h.3v.3h-.3zM181.8 188.4h.2v.4h.6v.2h-.6v1l.2 .1h.4v.2a.55 .55 0 0 1-.8-.5v-.8h-.4v-.2h.4zM183 188.3h.6l.1 1.6 .1 .2h.4v.2a.54 .54 0 0 1-.8-.5v-1.4h-.4zM184.8 189a.65 .65 0 0 1 .8-.1 .65 .65 0 0 1 .3 .7h-1.1a.56 .56 0 0 0 .4 .5 .56 .56 0 0 0 .6-.1v.2a.81 .81 0 0 1-1.1-.1 .81 .81 0 0 1 .1-1.1zM185 189.1l.3-.1a.37 .37 0 0 1 .3 .4h-.8zM186.7 188.9h.3v.4h-.3zM186.7 189.9h.3v.4h-.3zM263.1 192.4a.73 .73 0 0 1 .9 .2v.3l-.3 .3 .5 .6h-.2l-.3-.4-.2-.2h-.2v.6h-.2zM263.3 192.6h.2a.26 .26 0 0 1 .3 .2 .26 .26 0 0 1-.2 .3h-.3zM264.5 192.9a.49 .49 0 0 1 .6-.1 .49 .49 0 0 1 .2 .5h-.8a.42 .42 0 0 0 .3 .4 .42 .42 0 0 0 .4-.1v.2a.6 .6 0 0 1-.8-.1 .6 .6 0 0 1 .1-.8z"/>
<path d="M264.6 193l.3-.1 .2 .3h-.6zM265.5 192.8h.2l.3 .9 .3-.9h.2l-.4 1h-.2zM267.1 192.8h.2v.3h-.2zM267.1 193.6h.2v.2h-.2z"/>
</g>
<text font-size="2.7" fill="#480000" x="178" y="190.3">Title:</text>
<g font-size="2" fill="#480000">
<text x="178" y="183.7">Sheet: Front documentation</text>
<text x="178" y="186.5">File: working.kicad_pcb</text>
<text x="178" y="193.9">Size: A4</text>
<text x="178" y="196.6">KiCad E.D.A. 7.0.6-7.0.6~ubuntu22.04.1 + KiBot v1.6.3</text>
<text x="200" y="193.9">Date: 2023-08-03_17-21-23</text>
<text x="263" y="196.6">Id: 6/6</text>
<text x="263" y="193.9">Rev:</text>
</g>
<g font-size="1.7" fill="#480000">
<text x="35" y="11.7">1</text>
<text x="85" y="11.7">2</text>
<text x="135" y="11.7">3</text>
<text x="185" y="11.7">4</text>
<text x="235" y="11.7">5</text>
<text x="285" y="11.7">6</text>
<text x="10.5" y="35.7">A</text>
<text x="285.5" y="35.7">A</text>
<text x="10.5" y="85.6">B</text>
<text x="285.5" y="85.6">B</text>
<text x="10.5" y="135.7">C</text>
<text x="285.5" y="135.7">C</text>
<text x="10.5" y="185.6">D</text>
<text x="285.5" y="185.6">D</text>
<text x="35" y="199.7">1</text>
<text x="85" y="199.7">2</text>
<text x="135" y="199.7">3</text>
<text x="185" y="199.7">4</text>
<text x="235" y="199.7">5</text>
<text x="285" y="199.7">6</text>
</g>
<g font-size="1" fill="#848484">
<text x="136.4" y="107.8" transform="rotate(-90 136.4 107.8)">10K</text>
<text x="143.5" y="106.5">RTC_PCF8523T</text>
<text x="145.8" y="104.7">CR1220</text>
<text x="134.7" y="112">10uF</text>
<text x="135" y="110.1">10uF</text>
<text x="137.8" y="108" transform="rotate(-90 137.8 108)">10K</text>
<text x="144.3" y="112.6">1K</text>
<text x="153.5" y="111.9" transform="rotate(-90 153.5 111.9)">32.768</text>
</g>
</svg>
